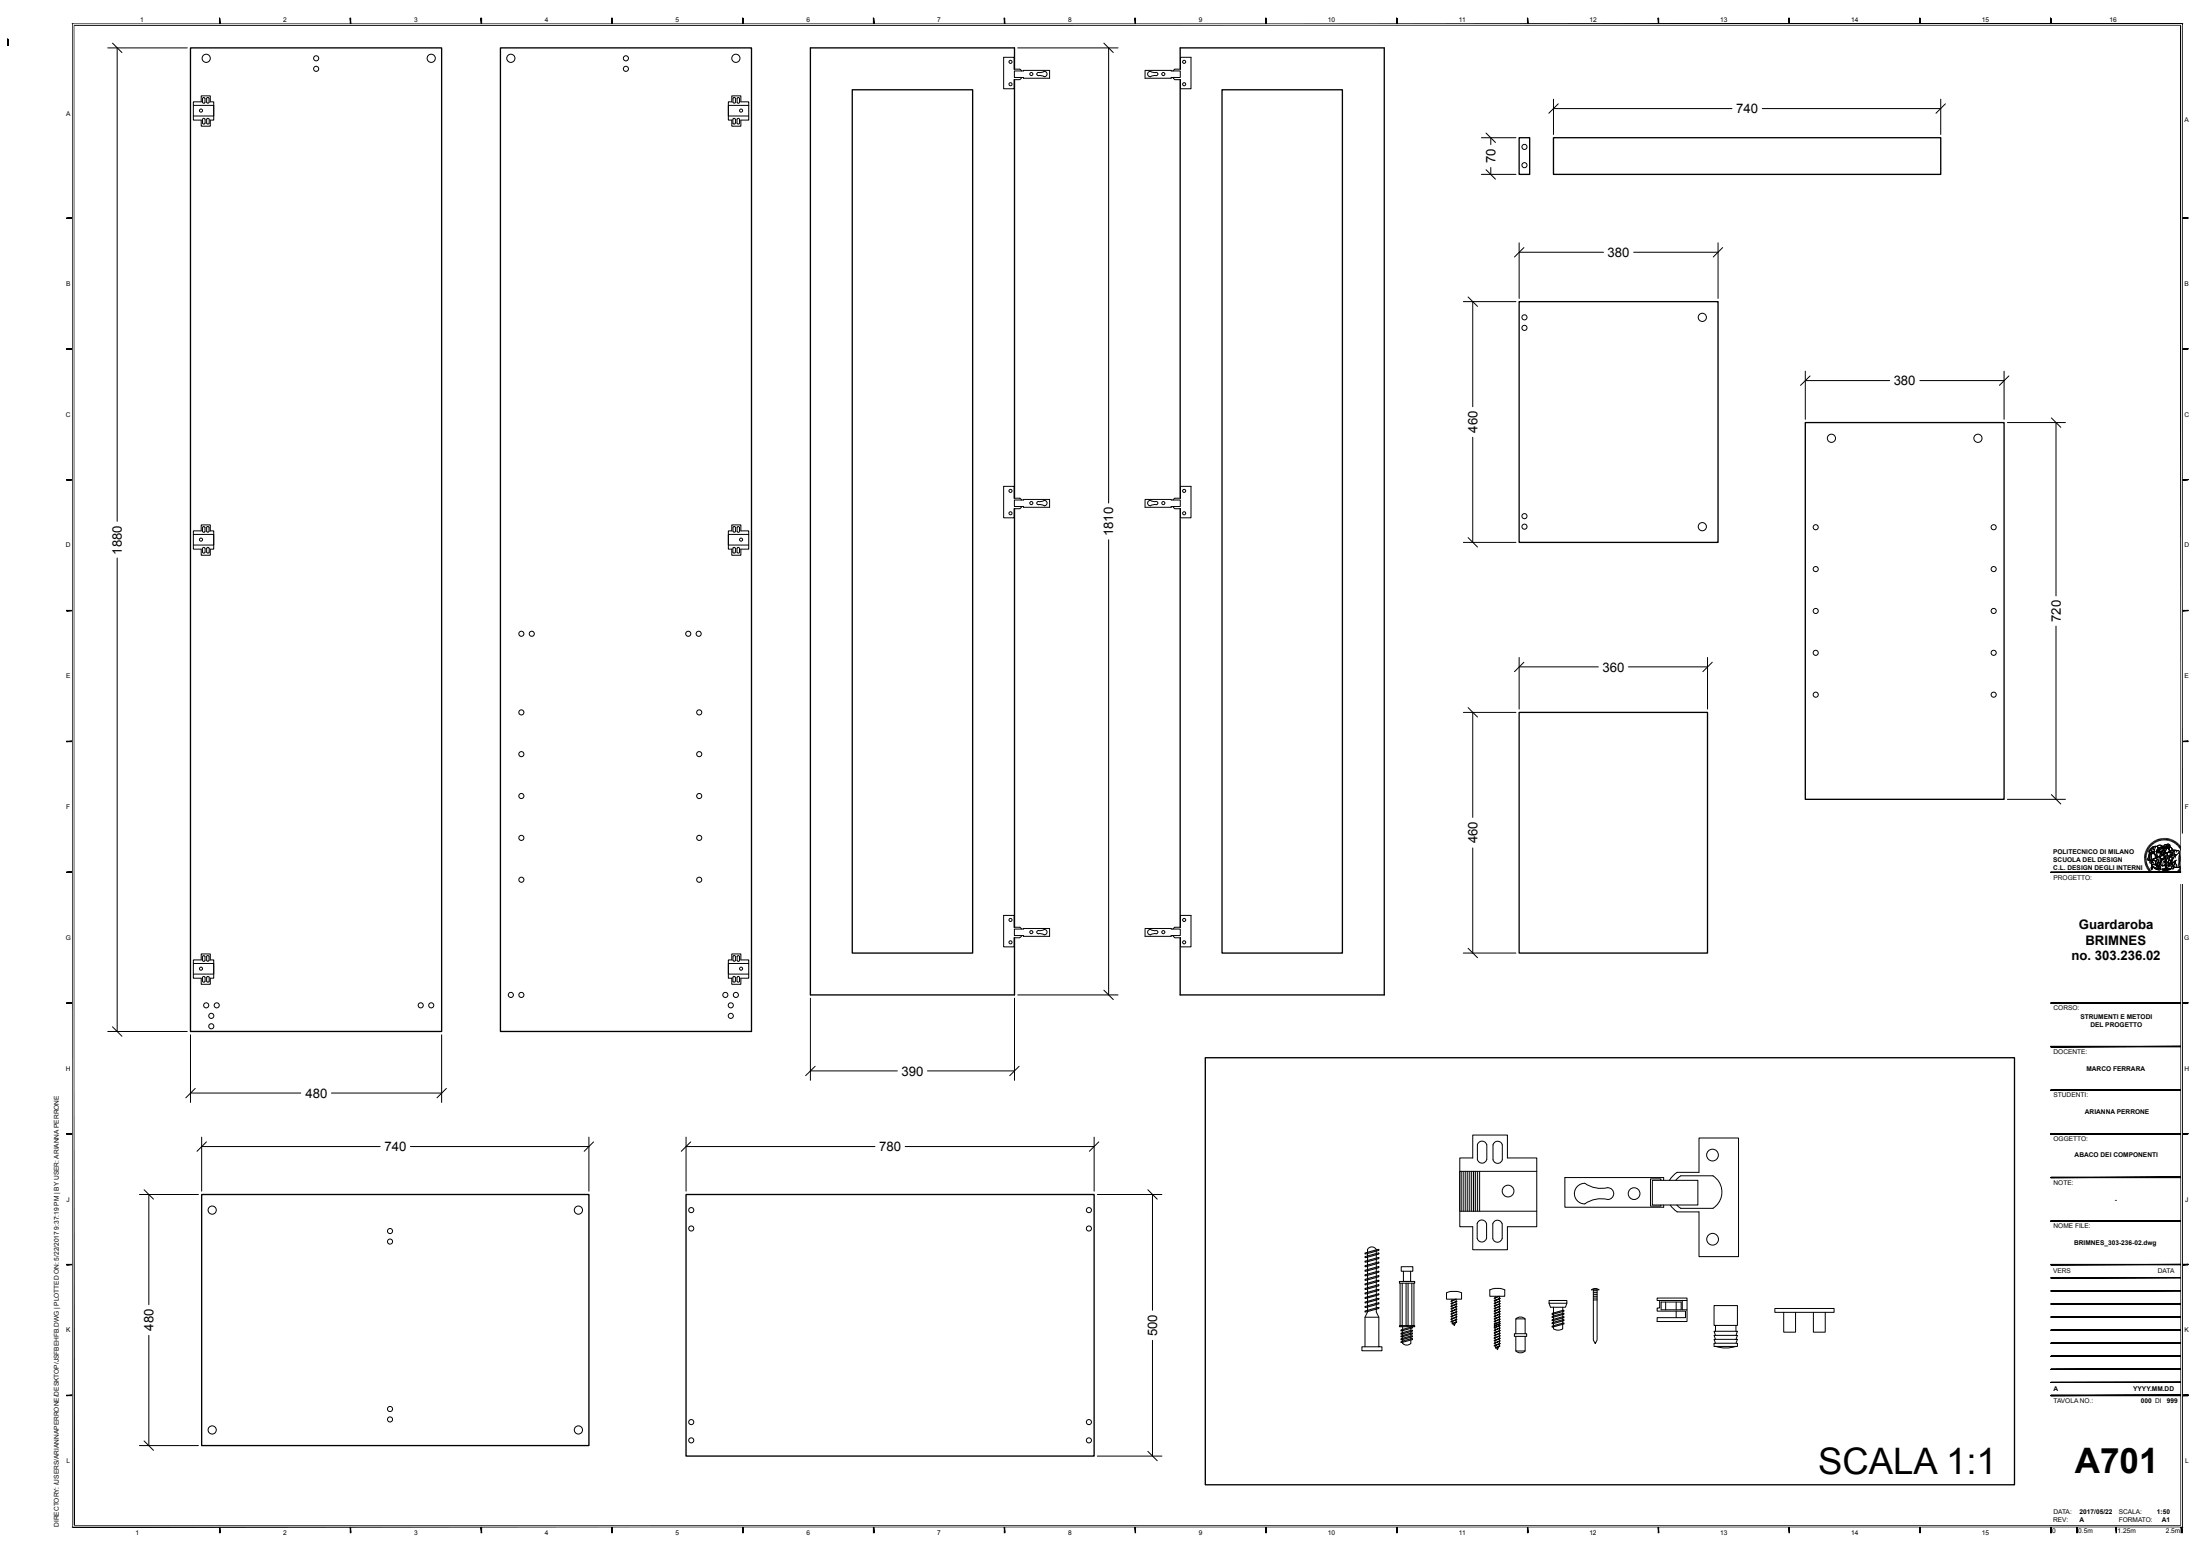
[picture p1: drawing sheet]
<svg xmlns="http://www.w3.org/2000/svg" width="841mm" height="594mm" viewBox="0 0 841 594" stroke-linecap="round" stroke-linejoin="round" font-family="sans-serif">
<!-- layer: Livello 1 -->
<g fill="none" stroke="#000" stroke-width=".51">
<path d="M72.8 18.3h96v376h-96zM191.3 18.3h96v376h-96zM325.8 34.3h46v330h-46zM387.8 26.4v-8.1h-78v362h78v-21.8M387.8 30.5v159.9M451.1 26.4v-8.1h78.1v362h-78.1v-21.8M451.1 30.5v159.9M467.1 34.3h46.1v330h-46.1zM580.7 52.6h4.1v14.1h-4.1zM593.9 52.6h148v14.1h-148zM580.7 115.3h76.1v92h-76.1zM690.1 161.5h76v144h-76z"/>
<path d="M387.8 194.5v159.9M451.1 194.5v159.9M580.7 272.3h72v92h-72zM77.1 456.6h148v96h-148zM262.3 456.6h156v100h-156z"/>
</g>
<g fill="none" stroke="#000" stroke-width=".38">
<path d="M2.9 14.9l.2 2.5zM27.8 9.2h806.4l-806 .4zM27.8 9.2l.4 .4v573.5zM27.8 9.2l.4 573.9-.4 .5zM28.2 9.6l806-.4-.5 .4zM41.2 18.3h30.4M43 16.5l3.6 3.6M44.8 18.3v181M83.9 6.9l.2 2.5zM133.9 6.9l.2 2.5zM183.9 6.9h.2v2.5zM183.9 6.9l.2 2.5h-.2z"/>
<path d="M233.9 6.9h.2v2.5zM233.9 6.9l.2 2.5h-.2zM283.9 6.9h.2v2.5zM283.9 6.9l.2 2.5h-.2zM333.9 6.9h.2v2.5zM333.9 6.9l.2 2.5h-.2zM383.9 6.9l.2 2.5zM389 18.3h38.4M422 16.5l3.6 3.6M423.8 18.3v174M433.9 6.9l.2 2.5zM483.9 6.9l.2 2.5z"/>
<path d="M533.9 6.9l.2 2.5zM583.9 6.9l.2 2.5zM633.9 6.9l.2 2.5zM683.9 6.9l.2 2.5zM733.9 6.9l.2 2.5zM783.9 6.9l.2 2.5zM833.7 9.6l.5 574-.5-.5zM833.7 9.6l.5-.4v574.4zM73.9 38.9h3v-2.3h3.5v2.3h1.3v7h-1.3v2.3h-3.5v-2.3h-3zM77.4 39.1v-1.5l.4-.3 .5 .3 .1 1.5M77.4 39.1l.6 .4 .3-.4M79 37.6l.3-.4 .6 .4"/>
<path d="M79.9 37.6v1.5l-.3 .3-.6-.3v-1.5M279.7 36.6h3.5v2.3h3v7h-3v2.3h-3.5v-2.3h-1.3v-7h1.3zM280.2 37.6v1.5l.6 .3 .3-.3v-1.5M280.2 37.6l.4-.4 .5 .4M281.8 37.6v1.5M281.8 39.1l.5 .4 .4-.4M281.8 37.6l.3-.3 .5 .1 .1 1.7M387.8 27.1l13.4-.2v3h-10v-.3h-3.4zM389.9 26.5l.7 .6M389.9 26.4h-2.2v-4.5h-4v12h4v-3.4h2.2M390.6 29.6l-.7 .8M396.9 28.9l1.5 .1 .8 .4"/>
<path d="M399.2 27.2l-.8 .4-1.5 .1a.59 .59 0 0 0-.6 .6 .59 .59 0 0 0 .6 .6M399.2 27.3a1.02 1.02 0 0 1 1.1 1 1.02 1.02 0 0 1-1.1 1M437.7 26.9l13.5 .2v2.5h-3.5v.3h-10zM442 28.9a.61 .61 0 0 0 .6-.6 .61 .61 0 0 0-.6-.6l-1.4-.1a1.06 1.06 0 0 0-1.6-.1 1.06 1.06 0 0 0 0 1.6 1.06 1.06 0 0 0 1.6-.1l1.4-.1M448.3 29.6l.8 .8M448.4 27.1l.7-.7h2.2v-4.5h4v12h-4v-3.4h-2.2M593.9 37.9v13.5M595.7 39.7l-3.6 3.6M741.9 37.9v13.5M743.7 39.7l-3.6 3.6M73.9 40.3h7.8v4h-7.8M77.5 45.4l.5-.1 .3 .3v1.5l-.3 .3-.6-.3z"/>
<path d="M79.1 45.4l.5-.1 .4 .3v1.5l-.4 .3-.6-.3zM281.1 45.6l-.3-.3-.6 .1v1.7l.5 .3 .4-.3M281.1 45.6v1.5M281.7 45.6v1.5M281.8 45.6l.3-.4 .5 .2 .1 1.7-.4 .3-.5-.3M286.2 40.3h-7.8v4h7.8M566.3 52.6h13.2M568.1 50.9l3.6 3.6M569.9 52.6v2.7M593.9 41.5h68.2M673.7 41.5h68.2M566.3 66.7h13.2"/>
<path d="M568.1 64.9l3.6 3.6M569.9 64v2.7M25.5 83.5l2.5-.2v.2zM25.5 83.3h2.5l-2.5 .2zM580.7 92.8v21.3M580.7 96.4h32.3M582.5 94.6l-3.5 3.6M624.5 96.4h32.3M656.8 92.8v21.3M658.5 94.6l-3.6 3.6M834 83.5l2.5-.2v.2zM834 83.3h2.5l-2.5 .2z"/>
<path d="M559.4 115.3h20.1M561.2 113.5l3.6 3.6M563 115.3v40.2M25.5 133.5l2.5-.2v.2zM25.5 133.3h2.5l-2.5 .2zM834 133.5l2.5-.2v.2zM834 133.3h2.5l-2.5 .2zM690.1 141.9v18.4M690.1 145.5h32.3M691.9 143.7l-3.6 3.6M733.9 145.5h32.2M766.1 141.9v18.4"/>
<path d="M767.9 143.7l-3.6 3.6M784.2 159.7l3.6 3.6M563 167.2v40.1M767.4 161.5h22.2M786 161.5v66.3M25.5 183.5l2.5-.2v.2zM25.5 183.3h2.5l-2.5 .2zM387.8 191.1l13.4-.2v3h-10v-.3h-3.4zM389.9 190.5l.7 .6M389.9 190.4h-2.2v-4.5h-4v12h4v-3.4h2.2M390.6 193.6l-.7 .8M396.9 192.9l1.5 .1 .8 .4"/>
<path d="M399.2 191.2l-.8 .4-1.5 .1a.59 .59 0 0 0-.6 .6 .59 .59 0 0 0 .6 .6M399.2 191.3a1.02 1.02 0 0 1 1.1 1 1.02 1.02 0 0 1-1.1 1M437.7 190.9l13.5 .2v2.5h-3.5v.3h-10zM439.7 191.3a1.05 1.05 0 0 0-.9 1.5 1.05 1.05 0 0 0 1.8 .2l1.4-.1M439.7 191.2l.9 .4 1.4 .1a.59 .59 0 0 1 .6 .6 .59 .59 0 0 1-.6 .6M448.3 193.6l.8 .8M448.4 191.1l.7-.7h2.2v-4.5h4v12h-4v-3.4h-2.2M834 183.5l2.5-.2v.2zM834 183.3h2.5l-2.5 .2zM44.8 213.3v181M73.9 202.9h3v-2.3h3.5v2.3h1.3v7h-1.3v2.3h-3.5v-2.3h-3zM73.9 204.3h7.8v4h-7.8"/>
<path d="M77.4 203.1l.6 .4 .3-.4M77.5 209.4l.5-.1 .3 .3v1.5l-.3 .3-.6-.3zM78.4 203.1l-.1-1.5-.5-.3-.4 .3v1.5M79 201.6l.3-.4 .6 .4M79.1 209.4l.5-.1 .4 .3v1.5l-.4 .3-.6-.3zM79.9 201.6v1.5l-.3 .3-.6-.3v-1.5M279.7 200.6h3.5v2.3h3v7h-3v2.3h-3.5v-2.3h-1.3v-7h1.3zM280.2 201.6v1.5l.6 .3 .3-.3v-1.5M280.2 201.6l.4-.4 .5 .4M281.1 209.6l-.3-.3-.6 .1v1.7l.5 .3 .4-.3M281.1 209.6v1.5M281.7 209.6v1.5"/>
<path d="M281.8 201.6v1.5M281.8 203.1l.5 .4 .4-.4M281.8 201.6l.3-.3 .5 .1 .1 1.7M281.8 209.6l.3-.4 .5 .2 .1 1.7-.4 .3-.5-.3M286.2 204.3h-7.8v4h7.8M423.8 206.3v174M559.4 207.3h20.1M561.2 205.5l3.6 3.6M25.5 233.5l2.5-.2zM25.5 233.3h2.5zM786 239.3v66.2M834 233.5l2.5-.2z"/>
<path d="M834 233.3h2.5zM580.7 251.3v19.7M580.7 254.9h30.3M582.5 253.1l-3.5 3.6M622.5 254.9h30.2M652.7 251.3v19.7M654.6 253.1l-3.6 3.6M559.4 272.3h20.1M561.2 270.5l3.6 3.6M563 272.3v40.1M25.5 283.5l2.5-.2zM25.5 283.3h2.5z"/>
<path d="M834 283.5l2.5-.2zM834 283.3h2.5zM767.4 305.5h22.2M784.2 303.7l3.6 3.6M25.5 333.5l2.5-.2zM25.5 333.3h2.5zM563 324.1v40.2M819.7 327.7h.7M819.7 328.1h.7M819.7 328.4h.7M819.8 327.3l.7 .1M819.8 327l.7 .1"/>
<path d="M819.9 326.6l.6 .1M820 326.3l.6 .2M820 325.9l.7 .3M820.2 325.6l.6 .2M820.3 325.3l.6 .2M820.4 324.9l.7 .3M820.5 328.7l-.7 .1M820.5 329l-.7 .1M820.5 329.4l-.6 .1M820.6 329.7l-.6 .1M820.6 324.6l.6 .3M820.7 330l-.7 .2"/>
<path d="M820.8 324.3l.6 .3M820.8 330.3l-.7 .2M820.9 330.6l-.6 .3M820.9 324l.6 .4M821 330.9l-.6 .3M821.1 331.2l-.6 .3M821.1 323.7l.6 .4M821.3 331.5l-.6 .3M821.4 323.4l.5 .4M821.5 331.8l-.6 .3M821.6 323.2l.5 .4M821.6 332l-.5 .4"/>
<path d="M821.6 325.7l1.4 .3 .6-.4v.6a1.28 1.28 0 0 1-2-.5zM821.6 325.7l.1 .5M821.8 322.9l.5 .4M821.8 326.2l-.7 2.5 .4 .2M821.9 332.3l-.6 .4M822 332.5l-.5 .5M822 322.6l.5 .5M822.1 324.5h.2a1 1 0 0 0 1.2 1.1l-.5 .4-.4-.2a.72 .72 0 0 1-1.1-.6zM822.1 326.2l-.3 .5-.3 2.2 .7 .2M822.1 326.2l.4 .1-.2 .6v2.1l-.3 .1-.5-.3zM822.3 332.8l-.5 .5M822.3 329.8l.1 .2a1.26 1.26 0 0 0 1.7 .3"/>
<path d="M822.3 322.4l.4 .5M822.4 324.2l.5-.5 1.4-.2a.84 .84 0 0 0-1 .3 .84 .84 0 0 0 0 1l.3 .1v.6a.98 .98 0 0 1-1-.3 .98 .98 0 0 1-.2-1zM822.5 330.2l.7 .3 .9-.2 .4 1.1 .2-.3 .2 .4-.1-.5 .4 .4-.2-.5 .4 .2-.8-.7 .3-.8 .6 .7a.99 .99 0 0 1 .1 1.4 .99 .99 0 0 1-1.4 .1 1.72 1.72 0 0 1-1.7-1.6zM822.5 330.2a3.3 3.3 0 0 0 2.5 2l.2 .1M822.5 333.1l-.5 .4M822.5 326.3h.8a1.35 1.35 0 0 1 .9 1.6l-.7 .2a.42 .42 0 0 0-.5 .2 .42 .42 0 0 0 .2 .6l-.4 .4-.4-.2-.2-.4zM822.5 326.3l-.2 .6 .1 2.2M822.6 322.1l.4 .6M822.6 330.9l1.9 1.1a.81 .81 0 0 0 1.3-.6 .65 .65 0 0 1 0 1 .65 .65 0 0 1-.9 0l-1-.3a.66 .66 0 0 0-.5-.6 .66 .66 0 0 0-.7 .4l.2 .1-.4 .3-.2-.6zM822.6 330.9l-.3 .8 .2 .6 .3-.2-.1-.2a.66 .66 0 0 1 .7-.4 .66 .66 0 0 1 .5 .6l.5 .2a1.03 1.03 0 0 0 1.6-.1l-.2-.8M822.7 333.3l-.4 .5M822.8 329.3l-.6-.2-.3 .2v.7a.86 .86 0 0 1 .9-.4 .86 .86 0 0 1 .7 .5"/>
<path d="M822.9 321.9l.4 .6M822.9 329.1a.56 .56 0 0 1 .6-.4 .56 .56 0 0 1 .5 .5l-.1 1.3a1.31 1.31 0 0 1-1.5-.5v-.3l.6-.1zM823 333.5l-.5 .5M823 328.3l1.2-.4 .3 .2 .3-.5 .4-.1a1.12 1.12 0 0 1 1.1 1.2 1.12 1.12 0 0 1-1.2 1.1l-.2-.2 .4-.4-.2-.5-.5-.1-.5 .7-.7-.6-.2 .2zM823.2 321.7l.4 .6M823.2 333.7l-.4 .5M823.3 323.8a.9 .9 0 0 1 1.1-.3 .9 .9 0 0 1 .5 1.1l-.1 .1a1.77 1.77 0 0 0 .3 2.7l-.6 .7-.3-.2-.6-2.3a.91 .91 0 0 0-.6-1.2zM823.3 328.6l.8 .7M823.4 328.7a.57 .57 0 0 0-.4 .9M823.5 321.5l.3 .6M823.5 333.9l-.4 .5M823.6 326.2h-1.9l-.4 1.5-.5 .7 .3 .3"/>
<path d="M823.8 326.6l.2 1.4M823.8 321.3l.3 .7M823.8 334l-.4 .6M824 323.8l-.4 1.8 .6 1.8a.34 .34 0 0 0 0 .5 .34 .34 0 0 0 .4 .1l.1-.4 .5-.1a1.24 1.24 0 0 1-.8-1.6 .7 .7 0 0 1 .4-1.2 .86 .86 0 0 0-.1-1.1 .86 .86 0 0 0-1.1-.1 1.3 1.3 0 0 0-1.4 1.5l1.3 .6-.5 .4-.4-.2a.72 .72 0 0 1-1.1-.6l.7-.7M824.1 334.2l-.4 .6M824.1 321.2l.3 .6M824.2 327.9l-.7 .2a.4 .4 0 0 0-.5 .2 .4 .4 0 0 0 .2 .5M824.3 323.5a.82 .82 0 0 0-1 .3 .82 .82 0 0 0 0 1l.3 .1M824.3 334.4l-.3 .6M824.4 321l.3 .7M824.5 328.7l.7 .2-.2 .6a.86 .86 0 0 0-.4 .9 .86 .86 0 0 0 .8 .6l-.4-.1 .2 .5-.4-.4 .1 .5-.2-.4-.2 .3v-.3a1.72 1.72 0 0 1 0-2.4zM824.5 328.7l.2-.1a.46 .46 0 0 1 .5 .1 .46 .46 0 0 1 0 .6 .91 .91 0 0 0-.6 .9 .91 .91 0 0 0 .8 .8l-.4-.1 .2 .5-.4-.4 .1 .5-.2-.4-.2 .3v-.3a1.72 1.72 0 0 1 0-2.4z"/>
<path d="M824.5 325.4l.8-.3 .3 .2-.4 .2 .2 .4-.7-.1zM824.6 325.4l.1 .4 .7 .1M824.6 324.8l.9-.3-.1 .6-1.2 .4zM824.6 334.5l-.2 .6M824.7 323.6v-.1a1.03 1.03 0 0 1 1.1-.5 1.03 1.03 0 0 1 .8 .9l-.5-.2-.3 .3h-.8M824.7 320.9l.3 .6M824.8 323.3l1.3-.1a.42 .42 0 0 1 .5 .1 .42 .42 0 0 1-.1 .6l-.4-.2a.68 .68 0 0 1-.8 .4 .68 .68 0 0 1-.5-.7zM824.9 323.9l.5 .2 .7-.4 .4 .2-.6 .8-1-.1zM824.9 334.6l-.2 .7M825.1 320.8l.2 .6M825.2 327.5a1.15 1.15 0 0 1 1 .8 1.15 1.15 0 0 1-.3 1.2M825.2 334.7l-.2 .7"/>
<path d="M825.3 329.8l.3 1a.79 .79 0 0 1 0 .9 .79 .79 0 0 1-.8 .3M825.3 325.4h.8l-.5 .6-.4-.2zM825.3 325.1l.3 .2M825.4 320.7l.2 .6M825.4 324.8l-1.1 .7M825.4 328.4l-.7 .2M825.5 324.5l-.4 .5M825.5 334.8l-.1 .7M825.6 328.1l.7 .4M825.7 325.4h.4l-.3 .6-.4-.1a.31 .31 0 0 1-.2-.4 .31 .31 0 0 1 .5 0h-.2M825.7 328.5a.72 .72 0 0 1 .2 1 .72 .72 0 0 1-1 .2M825.8 327.7v-.1a1.09 1.09 0 0 1 1.7-.2l.1 .6-1.4 .4 .6 .3 .9-.8-.3-.6-1.1-.3-.7 .6 .5-1.3 1.3 .2 .5-.3v-.4l.6 .2 .1 1-.3 .6 .2 .4-.9 1.3h-.4l.5 .2v.4l.2-.2a1.09 1.09 0 0 1-.5 1.1 1.09 1.09 0 0 1-1.3-.1l-.3-.4 .5-1.6"/>
<path d="M825.8 320.6l.1 .7M825.8 327.4l.6-.4 .6 .1 .7 .8-1.6 .6zM825.8 330.3l.8 .7M825.9 334.9l-.2 .7M826 324.4l.1 .1M826.1 324l.2 .1M826.1 329.7v.9M826.1 326.3l-.5 .7v.6M826.1 320.5l.1 .7M826.1 324.1h.1M826.2 328.4l1-.5a.55 .55 0 0 1-.3 .7 .55 .55 0 0 1-.7-.2zM826.2 335l-.1 .6"/>
<path d="M826.2 329.2l-.7 1.3M826.4 324.3l.9-.3a.38 .38 0 0 1-.2 .5 .38 .38 0 0 1-.5-.2zM826.5 320.5l.1 .7M826.5 323.9l-.6 .8-1-.1M826.5 335l-.1 .7M826.6 332.3l1.9-.5 1.2 .2-2 .6zM826.6 332.3l1.1 .3v.3l-1.1-.4zM826.6 324.9a.86 .86 0 0 1 1.1 .3 .86 .86 0 0 1 0 1l-.2-.3a.5 .5 0 0 0 0-.8 .5 .5 0 0 0-.7 .3l.1 .2a.47 .47 0 0 1 .2 .6 .47 .47 0 0 1-.6 .3 .47 .47 0 0 1-.3-.5zM826.8 320.4l.1 .7M826.8 335v.7M826.9 325a.76 .76 0 0 1 .8 .7 .76 .76 0 0 1-.8 .8zM826.9 329.4l-.3 1.6 1-.2"/>
<path d="M826.9 324a.37 .37 0 0 1 .5-.2 .37 .37 0 0 1 .1 .6M826.9 328.5v.1M826.9 323.8l.3-.1a.4 .4 0 0 1 .5 .2 .4 .4 0 0 1-.1 .5l-.3-.4-.4 .1zM827 328.1l.2 .1M827 328.4l.1 .1M827.1 328.2l-.1 .1M827.2 325.2l-.2 .1M827.2 335v.7M827.2 320.4v.7M827.3 326.5v.7M827.3 324.2l-.7 .1a.38 .38 0 0 0 .5 .2 .38 .38 0 0 0 .2-.5v.3M827.4 325.1l.1 .3"/>
<path d="M827.4 328l-.6 .7-.5-.3M827.5 325.2a.41 .41 0 0 0-.6-.2 .41 .41 0 0 0 0 .6 .52 .52 0 0 1 0 1 .52 .52 0 0 1-.8-.5l.7-1.2a.86 .86 0 0 1 .9 .4 .86 .86 0 0 1 0 1l-.2-.4M827.5 335v.8M827.5 320.4v.7M827.6 326.2l-.7 .3M827.6 325.4l.1 .5h-.8M827.6 325.6h-.2M827.7 332.6l2-.6v.3l-2 .6zM827.7 332.6v.3M827.7 324.3l.3 .2-.2 .9M827.8 329.4l-.1 .5 .2-.2M827.8 335v.7"/>
<path d="M827.8 323.8l.2 .5M827.9 325.8l.1-1.3-.3-.5a.61 .61 0 0 1-.5-.8 .61 .61 0 0 1 1-.2l-.1 1.5 .2-.6 .3 .4 .5-.2v.6a.68 .68 0 0 1 .3 .8 .68 .68 0 0 1-.7 .4l-.2 .1M827.9 328.7l.3-.1-.5 1.3v-.4l-.5-.2h.4zM827.9 320.4v.7M828 326.8l-.2 1.4M828 326l.4 .3M828 329.1l-.2 .3-.1-.2M828 330.9l.2-.1 .1 1.1-.2-.6-.4 .7zM828.1 328l-.4 .8M828.1 335l.1 .7M828.2 328.6l-.6 .7h-.4l.5 .2M828.2 326.9l-.4 .9"/>
<path d="M828.3 320.5l-.1 .7M828.3 322.9a.86 .86 0 0 1 1.2 .1 .86 .86 0 0 1-.1 1.2l-.3 .6 .2-1.4a.49 .49 0 0 0-.6-.2 .49 .49 0 0 0-.3 .6l-.3 .7-.1-.9zM828.3 322.9a.81 .81 0 0 1 1.1 0 .81 .81 0 0 1 0 1.1l-.3 .8 .2-1.4a.49 .49 0 0 0-.6-.2 .49 .49 0 0 0-.3 .6l-.3 .7-.1-.9zM828.3 322.9l-.9 .1-.2 .6M828.3 323.9l.3 .4 .5-.2M828.5 335v.7M828.5 323.6l.3 .1M828.5 326a1.35 1.35 0 0 1 2 .2l-.4 .8a.92 .92 0 0 1-1.3 .3 .92 .92 0 0 1-.3-1.3zM828.5 328l.9-.1-1.1 2.2v.8h-.3l-.2 .5-.2-.9zM828.5 328l-.9 2.5 .2 .9 .4-.6 .2 1.4-.3-.9-.4 1 .1-.9M828.5 323.4l.6-.2 .3 .5-.3 .4h-.7zM828.6 327l-.1 1 .9-.1 .5-.6"/>
<path d="M828.6 320.5l-.1 .7M828.6 324.1h.1M828.6 323.7h.1M828.7 324h.1M828.8 334.9l.1 .7M829 323.8l.2 .1M829 320.6l-.2 .6M829.1 323.9h-.1M829.1 329l.7-.2-.5 1.3 .2 .8-.4 .2-.4-.2zM829.1 334.9l.2 .6M829.2 324.6l.4 .7M829.3 327.1h.1"/>
<path d="M829.3 325.5l.9-.4 1-.1-.7 .9zM829.3 320.7l-.2 .6M829.4 327.9l-1.1 2.2v.8M829.4 334.8l.2 .6M829.4 327l-.3 .1M829.5 323.7l.9 1M829.5 323.7l1.2 1.3-1.1 .3-.2-.2zM829.5 327.4h-.1M829.6 320.8l-.2 .6M829.7 332v.3l-2 .6-1.1-.4v-.2M829.7 334.7l.2 .6M829.8 328.9l-.5 1.2 .2 .8-.4 .2-.4-.2 .3-1.9"/>
<path d="M830 320.9l-.2 .6M830 327h.3l-.1 1.8-1.2 .2 .4-1.1zM830 334.6l.3 .6M830.1 326.7l-.2 .4M830.1 325.8l.4 .4M830.1 324.5l.5 .5M830.2 328.8l-1.2 .2M830.2 330.2l.2 .4M830.3 334.5l.3 .5M830.3 327v1.2a4.2 4.2 0 0 0-.3 3.2h.2M830.3 321l-.2 .6M830.5 329.9l1.1-.9-.8 2.1 .2 .7-.7 .3a.77 .77 0 0 1 .1-1.2z"/>
<path d="M830.5 325.9a1.32 1.32 0 0 1 2-.8 .53 .53 0 0 1 .6 .4 .53 .53 0 0 1-.3 .6 1.19 1.19 0 0 1-1.1 .8 1.19 1.19 0 0 1-1.1-.7M830.5 326.2l-.5 .8a.74 .74 0 0 1-1 .3 .74 .74 0 0 1-.3-1.1 .74 .74 0 0 1 1-.2l-.2 .6a.49 .49 0 0 0 .7-.2 .49 .49 0 0 0-.3-.7 .91 .91 0 0 0-.9-.1 .91 .91 0 0 0-.5 .9M830.6 327.7v.6M830.6 334.3l.3 .6M830.7 321.2l-.3 .6M830.9 334.1l.4 .6M831 321.3l-.3 .6M831 326.9l-.8 .1M831.1 331.1l.5 .4M831.2 333.9l.4 .6M831.3 325l-2 .5M831.3 321.5l-.4 .6"/>
<path d="M831.4 333.8l.4 .5M831.4 325.1l.9 .1a.52 .52 0 0 1 .7 .1 .52 .52 0 0 1 0 .7l.3 2.9a2.62 2.62 0 0 0-.1 2.6h-2.4l.8-2.5-1.5 1.3a5.2 5.2 0 0 1 1.6-3.4l.3-.1a.91 .91 0 0 1-.9-.6 .91 .91 0 0 1 .3-1.1zM831.5 329.9l.8 .9M831.5 326.9l-1 1.8-.4 1.6 1.4-1.3 .6-.2M831.6 325a.93 .93 0 0 0-.6 1.1 .93 .93 0 0 0 1 .7M831.6 321.7l-.4 .5M831.6 329l-.8 2.6a.36 .36 0 0 1-.3 .5 .36 .36 0 0 1-.3-.5l.3-1.6M831.7 333.6l.4 .5M831.7 326.9l-.2 1.1M831.8 330.4l.3 .8 .4 .3M831.9 321.9l-.4 .5M832 333.4l.4 .5"/>
<path d="M832.1 325.4l-.3 .3M832.1 322.1l-.4 .5M832.2 333.2l.5 .5M832.4 332.9l.5 .5M832.4 322.3l-.4 .5M832.7 332.7l.5 .4M832.7 322.6l-.5 .4M832.9 332.5l.5 .4M832.9 327.1l.1 3.3M833 326l.3 2-.3 2.7 .2 .8h-2.4M833 322.8l-.5 .5M833.1 332.2l.5 .4"/>
<path d="M833.2 323.1l-.5 .4M833.2 331.9l.6 .4M833.4 331.7l.6 .3M833.4 323.4l-.5 .4M833.6 331.4l.6 .3M833.6 323.6l-.5 .4M833.7 331.1l.6 .3M833.8 323.9l-.5 .4M833.8 330.8l.7 .2M834 330.5l.6 .2M834 333.5l2.5-.2zM834 333.3h2.5z"/>
<path d="M834 324.2l-.5 .4M834.1 330.2l.6 .1M834.2 324.5l-.6 .3M834.2 329.8l.6 .2M834.2 329.5l.7 .2M834.3 329.2l.7 .1M834.3 328.9l.7 .1M834.3 324.8l-.5 .3M834.4 328.3h.7M834.4 328h.7M834.4 328.6h.7M834.5 325.2l-.6 .2"/>
<path d="M834.6 325.5l-.6 .2M834.7 325.9l-.6 .2M834.8 326.2l-.6 .2M834.9 326.5l-.6 .2M835 326.9l-.7 .1M835 327.3h-.7M835.1 327.6h-.7M387.8 355.1l13.4-.2v3h-10v-.3h-3.4zM389.9 354.5l.7 .6M389.9 354.4h-2.2v-4.5h-4v12h4v-3.4h2.2M390.6 357.6l-.7 .8M396.9 356.9h1l1.3 .5"/>
<path d="M399.2 355.2l-.8 .4-1.5 .1a.59 .59 0 0 0-.6 .6 .59 .59 0 0 0 .6 .6M399.2 355.3a1.02 1.02 0 0 1 1.1 1 1.02 1.02 0 0 1-1.1 1M437.7 354.9l13.5 .2v2.5h-3.5v.3h-10zM439.7 355.3a1.05 1.05 0 0 0-.9 1.5 1.05 1.05 0 0 0 1.8 .2l1.4-.1M439.7 355.2l.9 .4 1.4 .1a.59 .59 0 0 1 .6 .6 .59 .59 0 0 1-.6 .6M448.3 357.6l.8 .8M448.4 355.1l.7-.7h2.2v-4.5h4v12h-4v-3.4h-2.2M73.9 366.9h3v-2.3h3.5v2.3h1.3v7h-1.3v2.3h-3.5v-2.3h-3zM73.9 368.3h7.8v4h-7.8M77.4 367.1v-1.5l.4-.3 .5 .3 .1 1.5M77.4 367.1l.6 .4 .3-.4M77.5 373.4l.5-.1 .3 .3v1.5l-.3 .3-.6-.3z"/>
<path d="M79 365.6v1.5l.6 .3 .3-.3v-1.5M79 365.6l.3-.4 .6 .4M79.1 373.4l.5-.1 .4 .3v1.5l-.4 .3-.6-.3zM279.7 364.6h3.5v2.3h3v7h-3v2.3h-3.5v-2.3h-1.3v-7h1.3zM280.2 365.6l.4-.4 .5 .4M281.1 373.6l-.3-.3-.6 .1v1.7l.5 .3 .4-.3M281.1 365.6v1.5l-.3 .3-.6-.3v-1.5M281.1 373.6v1.5M281.7 373.6v1.5M281.8 365.6v1.5M281.8 367.1l.5 .4 .4-.4M281.8 365.6l.3-.3 .5 .1 .1 1.7"/>
<path d="M281.8 373.6l.3-.4 .5 .2 .1 1.7-.4 .3-.5-.3M286.2 368.3h-7.8v4h7.8M422 378.5l3.6 3.6M559.4 364.3h20.1M561.2 362.5l3.6 3.6M25.5 383.5l2.5-.2zM25.5 383.3h2.5zM41.2 394.3h30.4M43 392.5l3.6 3.6M72.8 395.5v25.9M168.8 395.5v25.9M309.8 381.5v31.4"/>
<path d="M387.8 381.5v31.4M389 380.3h38.4M834 383.5l2.5-.2zM834 383.3h2.5zM72.8 417.8h42.2M74.6 416l-3.6 3.6M126.7 417.8h42.1M170.6 416l-3.6 3.6M309.8 409.3h33.2M311.6 407.6l-3.6 3.6M354.5 409.3h33.3M389.6 407.6l-3.6 3.6"/>
<path d="M25.5 433.5l2.5-.2zM25.5 433.3h2.5zM77.1 434.7v20.6M77.1 438.3h68.2M78.9 436.5l-3.6 3.6M156.9 438.3h68.2M225.1 434.7v20.6M226.9 436.5l-3.6 3.6M262.3 438.3h72.2M262.3 434.7v20.6M264 436.5l-3.6 3.6M346 438.3h72.3"/>
<path d="M418.3 434.7v20.6M420 436.5l-3.6 3.6M563 433.9h13.2v8.7h11.3v26.3h-11.3v8.8h-13.2v-8.8h-5v-26.3h5zM564.8 437.5v5.7a1.82 1.82 0 0 0 1.7 1.4 1.82 1.82 0 0 0 1.8-1.4l.1-5.7M564.8 437.6a1.82 1.82 0 0 1 1.7-1.4 1.82 1.82 0 0 1 1.8 1.4M834 433.5l2.5-.2zM834 433.3h2.5zM53.3 456.6h22.6M55.1 454.8l3.6 3.6M56.9 456.6v42.1M419.5 456.6h24.7M438.8 454.8l3.6 3.6"/>
<path d="M440.6 456.6v44.2M558.8 447.7v15.3M559.6 447.7v15.3M560.3 447.7v15.3M561.1 447.7v15.3M561.8 447.7v15.3M562.6 447.7v15.3M564.1 447.7v15.3M564.9 447.7v15.3M565.6 447.7v15.3M570.7 443.3v-5.7a1.82 1.82 0 0 1 1.8-1.4 1.82 1.82 0 0 1 1.8 1.4v5.7M570.7 443.3a1.82 1.82 0 0 0 1.8 1.4 1.82 1.82 0 0 0 1.8-1.4"/>
<path d="M587.5 447.7h-29.5v15.3h29.5M605.8 452.3a3.9 3.9 0 0 0-3.9 3.9 3.9 3.9 0 0 0 3.9 4 10.9 10.9 0 0 1 8.8-1.7 2.25 2.25 0 0 0 2.3-2.2 2.25 2.25 0 0 0-2.3-2.3M605.8 452.3a10.8 10.8 0 0 0 8.8 1.7M631.7 451.2h17.4v9.4h-17.4zM634.9 451.2v-.6h-4v10.4h4v-.4M636 451.2v-1.1h-37.8v11.4h37.8v-.9M641.1 448.1h8.4v-13.1h15.1v45.3h-15.1v-17.1h-8.4M641.1 448.1l-1.4 1.1-1.5 2M642.5 449.4l12.3 .1a7.3 7.3 0 0 1 0 12.3l-12.3 .1M642.5 449.5l-1.9 1.7M521.8 478.9l5.3-1.3v.4l-4.9 1.3h-.4zM563.3 463v-15.3v15.3"/>
<path d="M565 467a1.82 1.82 0 0 1 1.9-.6 1.82 1.82 0 0 1 1.3 1.3v5.7a1.83 1.83 0 0 1-1.7 1.3 1.83 1.83 0 0 1-1.8-1.3v-5.7zM574.2 467.8a1.82 1.82 0 0 0-1.8-1.4 1.82 1.82 0 0 0-1.7 1.4v5.6a1.83 1.83 0 0 0 1.7 1.4 1.83 1.83 0 0 0 1.8-1.4M574.3 467.8v5.6M638.5 460.6l1.2 1.4 1.4 1.2M641 460.6l1.5 1.3M25.5 483.5l2.5-.2zM25.5 483.3h2.5zM521.8 499.4l5.3-1.4v.4l-4.9 1.4h-.4zM521.8 497.7l5.3-1.4v.4l-4.9 1.3h-.4zM521.8 496l5.3-1.4v.3l-4.9 1.4h-.4zM521.8 494.2l5.3-1.3v.3l-4.9 1.4h-.4zM521.8 492.5l5.3-1.4v.4l-4.9 1.4h-.4z"/>
<path d="M521.8 490.7l5.3-1.3v.4l-4.9 1.3h-.4zM521.8 489l5.3-1.3v.3l-4.9 1.4h-.4zM521.8 487.3l5.3-1.4v.4l-4.9 1.4h-.4zM521.8 485.5l5.3-1.3v.4l-4.9 1.3h-.4zM521.8 483.8l5.3-1.3v.3l-4.9 1.4h-.4zM521.8 482.1l5.3-1.4v.4l-4.9 1.4h-.4zM521.8 480.3l5.3-1.3v.4l-4.9 1.3h-.4zM535 489.8h5.8v.7h-5.8zM535.2 490.5v16.2h.8v-16.2M535.6 484.2h4.5v1.7h-4.5zM536.5 485.9v3.9h2.7v-3.9M537.5 490.5v16.2h.8v-16.2"/>
<path d="M539.7 490.5v16.2h.8v-16.2M553 494.1v2.5h5.7v-2.5M554.7 498.3l2.3-.9zM554.7 499.3l2.3-.9zM556.3 496.6l-1.6 .7 1.9-.7 .1 8.5-.8 1.6-.9-1.6v-8.5M558.7 494.2l-1.7-.6-2.7 .1-1.3 .5M571.2 497.2l2.3-.9zM571.2 498.2l2.3-.9zM571.2 499.2l2.3-1zM571.2 492.5h2.3M571.5 495.5v18.8l.9 1.6 .8-1.6v-18.8l-2 .7 1.7-.7M573.5 492.5l1.7 .5v2.5h-5.7v-2.4l1.7-.6"/>
<path d="M592.2 497.1h6.8v1.1h-6.8zM593.9 499.7v8.2l1.7 .5 1.8-.5v-8.2M599 498.2l-.6 1.5h-5.7l-.5-1.5M608.4 493l1.4-.5 1.4 .5zM609.1 493v19.2l.7 1.4 .7-1.4v-19.2M609.1 494.1h1.4M609.1 493.4h1.4M609.1 495.5h1.4M609.1 494.8h1.4M609.1 496.9h1.4M609.1 496.2h1.4M633.5 496.2h11.4v.9h-11.4z"/>
<path d="M635 497.7h7.7v3h-7.7zM636.7 497.7v3M640.8 497.7v3M643.1 497.1v3.6h1.8v4.4h-11.4v-1.4h10.8v-2.5h-10.8v-1.2h.9v-2.9M644.9 497.1v3.6M655.2 499h9v7.6h-9zM834 483.5l2.5-.2zM834 483.3h2.5zM56.9 510.4v42.2M440.6 512.3v44.3M521.8 501.1l5.3-1.3v.3l-4.9 1.4h-.4zM521.8 503.5h5.3"/>
<path d="M527.1 514.8h-6.5v1.5h7.7v-1.5h-1.2v-11.3l-1-2v-23.9a1.93 1.93 0 0 0-3.3 0v23.9l-1 2v11.3M535 506.7h5.8v.4h-5.8zM535.6 508.3l4.4-1.1v.4l-4.1 1.1h-.3zM535.6 509.5l4.4-1.1v.4l-4.1 1.1h-.3zM535.6 510.6l4.4-1.1v.4l-4.1 1.1h-.3zM535.6 511.7l4.4-1.1v.4l-4.1 1.1h-.3zM535.6 512.8l4.4-1.1v.3l-4.1 1.1h-.3zM536.2 507.1v6.4a2.12 2.12 0 0 0 3.1 0v-6.4M554.7 500.3l2.3-1zM554.7 501.2l2.3-.9zM554.7 502.2l2.3-.9zM554.7 503.2l2.3-.9z"/>
<path d="M554.7 504.2l2.3-.9zM554.7 505.2l2.3-.9zM555.1 505.9l1.8-.6zM571.2 500.1l2.3-.9zM571.2 501.1l2.3-.9zM571.2 502.1l2.3-.9zM571.2 503.1l2.3-.9zM571.2 504.1l2.3-.9zM571.2 511.5h.2M571.2 512.4l2.3-.9zM571.2 513.4l2.3-.9zM571.2 514.4l2.3-.9z"/>
<path d="M571.2 505.1l2.3-.9zM571.2 506.1l2.3-1zM571.2 506.8l2.3-.9zM571.2 507.5l2.3-.9zM571.2 508.5l2.3-.9zM571.2 509.5l2.3-1zM571.2 510.4l2.3-.9zM571.2 511.5l2.3-1zM571.6 515.2l1.8-.7zM578.9 509.8h4.7v1h-4.7zM579.5 510.8v5.6h3.5v-5.6M579.5 509.8v-5.7h3.5v5.7"/>
<path d="M579.5 504.1l.9-.6 1.1-.1 1.5 .7M579.5 516.4l.9 .6 1.1 .1 1.5-.7M593.3 506.9l4.6-1.2v.4l-4.2 1.1h-.4zM593.3 505.6l4.6-1.2v.4l-4.2 1.1h-.4zM593.3 504.4l4.6-1.1v.4l-4.2 1.1h-.4zM593.3 503.2l4.6-1.2v.3l-4.2 1.2h-.4zM593.3 502l4.6-1.2v.4l-4.2 1.1h-.4zM640.8 501.2v2.5M655.2 513.4h9v1.3h-9zM655.8 513.4l-.6-1.4h9l-.6 1.4M655.8 512l-.6-1.6h9l-.6 1.6M655.8 510.4l-.6-1.5h9l-.6 1.5"/>
<path d="M655.8 506.6v2.3M655.8 514.6a12.4 12.4 0 0 0 7.8 0M663.6 506.6v2.3M678.5 500.1h22.6v1.5h-22.6zM681.9 501.6v7.6h4.5v-7.6M693.2 501.6v7.6h4.5v-7.6M25.5 533.5l2.5-.2zM25.5 533.3h2.5zM834 533.5l2.5-.2zM834 533.3h2.5zM53.3 552.6h22.6M55.1 550.8l3.6 3.6"/>
<path d="M419.5 556.6h24.7M438.8 554.8l3.6 3.6M27.8 583.6l805.9-.5 .5 .5zM28.2 583.1h805.5l-805.9 .5zM83.9 583.4l.2 2.5zM133.9 583.4l.2 2.5zM183.9 583.4h.2v2.5zM183.9 583.4l.2 2.5h-.2zM233.9 583.4h.2v2.5zM233.9 583.4l.2 2.5h-.2zM283.9 583.4h.2v2.5zM283.9 583.4l.2 2.5h-.2z"/>
<path d="M333.9 583.4h.2v2.5zM333.9 583.4l.2 2.5h-.2zM383.9 583.4l.2 2.5zM433.9 583.4l.2 2.5zM483.9 583.4l.2 2.5zM533.9 583.4l.2 2.5zM583.9 583.4l.2 2.5zM633.9 583.4l.2 2.5zM683.9 583.4l.2 2.5zM719.5 583.3h60zM719.5 583.5l60-.2zM733.9 583.4l.2 2.5z"/>
<path d="M783.9 583.4l.2 2.5z"/>
<circle cx="78.8" cy="22.3" r="1.57"/>
<circle cx="120.9" cy="22.3" r=".97"/>
<circle cx="120.9" cy="26.3" r=".97"/>
<circle cx="164.8" cy="22.3" r="1.57"/>
<circle cx="195.3" cy="22.3" r="1.57"/>
<circle cx="239.3" cy="26.3" r=".97"/>
<circle cx="239.3" cy="22.3" r=".97"/>
<circle cx="281.3" cy="22.3" r="1.57"/>
<circle cx="386.3" cy="32.2" r=".59"/>
<circle cx="386.3" cy="23.6" r=".59"/>
<circle cx="394.3" cy="28.3" r=".59"/>
<circle cx="444.7" cy="28.3" r=".59"/>
<circle cx="452.7" cy="32.2" r=".59"/>
<circle cx="452.7" cy="23.6" r=".59"/>
<circle cx="76.8" cy="42.3" r=".59"/>
<circle cx="283.3" cy="42.3" r=".59"/>
<circle cx="582.8" cy="56.2" r=".97"/>
<circle cx="582.8" cy="63.1" r=".97"/>
<circle cx="582.8" cy="121.3" r=".97"/>
<circle cx="582.8" cy="125.3" r=".97"/>
<circle cx="650.7" cy="121.3" r="1.57"/>
<circle cx="700.1" cy="167.5" r="1.57"/>
<circle cx="756.1" cy="167.5" r="1.57"/>
<circle cx="386.3" cy="196.2" r=".59"/>
<circle cx="386.3" cy="187.6" r=".59"/>
<circle cx="394.3" cy="192.3" r=".59"/>
<circle cx="444.7" cy="192.3" r=".59"/>
<circle cx="452.7" cy="196.2" r=".59"/>
<circle cx="452.7" cy="187.6" r=".59"/>
<circle cx="582.8" cy="197.3" r=".97"/>
<circle cx="76.8" cy="206.3" r=".59"/>
<circle cx="283.3" cy="206.3" r=".59"/>
<circle cx="582.8" cy="201.3" r=".97"/>
<circle cx="650.7" cy="201.3" r="1.57"/>
<circle cx="694.1" cy="217.5" r=".97"/>
<circle cx="694.1" cy="201.5" r=".97"/>
<circle cx="762.1" cy="217.5" r=".97"/>
<circle cx="762.1" cy="201.5" r=".97"/>
<circle cx="694.1" cy="233.5" r=".97"/>
<circle cx="762.1" cy="233.5" r=".97"/>
<circle cx="199.3" cy="242.3" r=".97"/>
<circle cx="203.3" cy="242.3" r=".97"/>
<circle cx="263.1" cy="242.3" r=".97"/>
<circle cx="267.1" cy="242.3" r=".97"/>
<circle cx="694.1" cy="249.5" r=".97"/>
<circle cx="762.1" cy="249.5" r=".97"/>
<circle cx="199.3" cy="272.3" r=".97"/>
<circle cx="267.3" cy="272.3" r=".97"/>
<circle cx="694.1" cy="265.5" r=".97"/>
<circle cx="762.1" cy="265.5" r=".97"/>
<circle cx="199.3" cy="288.3" r=".97"/>
<circle cx="267.3" cy="288.3" r=".97"/>
<circle cx="199.3" cy="304.3" r=".97"/>
<circle cx="267.3" cy="304.3" r=".97"/>
<circle cx="199.3" cy="320.3" r=".97"/>
<circle cx="199.3" cy="336.3" r=".97"/>
<circle cx="267.3" cy="320.3" r=".97"/>
<circle cx="267.3" cy="336.3" r=".97"/>
<circle cx="386.3" cy="351.6" r=".59"/>
<circle cx="394.3" cy="356.3" r=".59"/>
<circle cx="444.7" cy="356.3" r=".59"/>
<circle cx="452.7" cy="351.6" r=".59"/>
<circle cx="76.8" cy="370.3" r=".59"/>
<circle cx="283.3" cy="370.3" r=".59"/>
<circle cx="386.3" cy="360.2" r=".59"/>
<circle cx="452.7" cy="360.2" r=".59"/>
<circle cx="78.8" cy="384.3" r=".97"/>
<circle cx="80.8" cy="388.3" r=".97"/>
<circle cx="80.8" cy="392.3" r=".97"/>
<circle cx="82.8" cy="384.3" r=".97"/>
<circle cx="160.8" cy="384.3" r=".97"/>
<circle cx="164.8" cy="384.3" r=".97"/>
<circle cx="195.3" cy="380.3" r=".97"/>
<circle cx="199.3" cy="380.3" r=".97"/>
<circle cx="277.3" cy="380.3" r=".97"/>
<circle cx="279.4" cy="388.3" r=".97"/>
<circle cx="279.4" cy="384.3" r=".97"/>
<circle cx="281.3" cy="380.3" r=".97"/>
<circle cx="576.5" cy="455.3" r="2.24"/>
<circle cx="624.7" cy="456.2" r="2.24"/>
<circle cx="654.6" cy="441.5" r="2.24"/>
<circle cx="81.1" cy="462.6" r="1.57"/>
<circle cx="149.1" cy="470.6" r=".97"/>
<circle cx="149.1" cy="474.6" r=".97"/>
<circle cx="221.1" cy="462.6" r="1.57"/>
<circle cx="264.2" cy="469.6" r=".97"/>
<circle cx="264.2" cy="462.6" r=".97"/>
<circle cx="416.3" cy="469.6" r=".97"/>
<circle cx="416.3" cy="462.6" r=".97"/>
<circle cx="654.7" cy="473.7" r="2.24"/>
<circle cx="149.1" cy="538.6" r=".97"/>
<circle cx="81.1" cy="546.6" r="1.57"/>
<circle cx="149.1" cy="542.6" r=".97"/>
<circle cx="221.1" cy="546.6" r="1.57"/>
<circle cx="264.2" cy="543.6" r=".97"/>
<circle cx="264.2" cy="550.6" r=".97"/>
<circle cx="416.3" cy="550.6" r=".97"/>
<circle cx="416.3" cy="543.6" r=".97"/>
</g>
<g fill="#000">
<path d="M2.9 14.9l.2 2.5zM2.9 14.9l.2 2.5z"/>
<path d="M27.8 9.2l.4 573.9v-573.5zM27.8 9.2l.4 573.9-.4 .5z"/>
<path d="M83.9 6.9l.2 2.5zM83.9 6.9l.2 2.5z"/>
<path d="M133.9 6.9l.2 2.5zM133.9 6.9l.2 2.5z"/>
<path d="M183.9 6.9l.2 2.5v-2.5zM183.9 6.9v2.5h.2z"/>
<path d="M233.9 6.9l.2 2.5v-2.5zM233.9 6.9v2.5h.2z"/>
<path d="M283.9 6.9l.2 2.5v-2.5zM283.9 6.9v2.5h.2z"/>
<path d="M333.9 6.9l.2 2.5v-2.5zM333.9 6.9v2.5h.2z"/>
<path d="M383.9 6.9l.2 2.5zM383.9 6.9l.2 2.5z"/>
<path d="M433.9 6.9l.2 2.5zM433.9 6.9l.2 2.5z"/>
<path d="M483.9 6.9l.2 2.5zM483.9 6.9l.2 2.5z"/>
<path d="M533.9 6.9l.2 2.5zM533.9 6.9l.2 2.5z"/>
<path d="M583.9 6.9l.2 2.5zM583.9 6.9l.2 2.5z"/>
<path d="M633.9 6.9l.2 2.5zM633.9 6.9l.2 2.5z"/>
<path d="M683.9 6.9l.2 2.5zM683.9 6.9l.2 2.5z"/>
<path d="M733.9 6.9l.2 2.5zM733.9 6.9l.2 2.5z"/>
<path d="M783.9 6.9l.2 2.5zM783.9 6.9l.2 2.5z"/>
<path d="M28.2 9.6h805.5l.5-.4zM27.8 9.2h806.4l-806 .4z"/>
<path d="M25.5 83.3v.2l2.5-.2zM25.5 83.5h2.5v-.2z"/>
<path d="M834 83.3v.2l2.5-.2zM834 83.5h2.5v-.2z"/>
<path d="M25.5 133.3v.2l2.5-.2zM25.5 133.5h2.5v-.2z"/>
<path d="M834 133.3v.2l2.5-.2zM834 133.5h2.5v-.2z"/>
<path d="M25.5 183.3v.2l2.5-.2zM25.5 183.5h2.5v-.2z"/>
<path d="M834 183.3v.2l2.5-.2zM834 183.5h2.5v-.2z"/>
<path d="M25.5 233.3h2.5zM25.5 233.5l2.5-.2z"/>
<path d="M834 233.3h2.5zM834 233.5l2.5-.2z"/>
<path d="M25.5 283.3h2.5zM25.5 283.5l2.5-.2z"/>
<path d="M834 283.3h2.5zM834 283.5l2.5-.2z"/>
<path d="M25.5 333.3h2.5zM25.5 333.5l2.5-.2z"/>
<path d="M834 333.3h2.5zM834 333.5l2.5-.2z"/>
<path d="M25.5 383.3h2.5zM25.5 383.5l2.5-.2z"/>
<path d="M834 383.3h2.5zM834 383.5l2.5-.2z"/>
<path d="M25.5 433.3h2.5zM25.5 433.5l2.5-.2z"/>
<path d="M834 433.3h2.5zM834 433.5l2.5-.2z"/>
<path d="M25.5 483.3h2.5zM25.5 483.5l2.5-.2z"/>
<path d="M834 483.3h2.5zM834 483.5l2.5-.2z"/>
<path d="M834 483.3h2.5zM834 483.5l2.5-.2z"/>
<path d="M25.5 533.3h2.5zM25.5 533.5l2.5-.2z"/>
<path d="M834 533.3h2.5zM834 533.5l2.5-.2z"/>
<path d="M834 533.3h2.5zM834 533.5l2.5-.2z"/>
<path d="M28.2 583.1l-.4 .5 805.9-.5zM27.8 583.6l805.9-.5 .5 .5z"/>
<path d="M83.9 583.4l.2 2.5zM83.9 583.4l.2 2.5z"/>
<path d="M133.9 583.4l.2 2.5zM133.9 583.4l.2 2.5z"/>
<path d="M183.9 583.4l.2 2.5v-2.5zM183.9 583.4v2.5h.2z"/>
<path d="M233.9 583.4l.2 2.5v-2.5zM233.9 583.4v2.5h.2z"/>
<path d="M283.9 583.4l.2 2.5v-2.5zM283.9 583.4v2.5h.2z"/>
<path d="M333.9 583.4l.2 2.5v-2.5zM333.9 583.4v2.5h.2z"/>
<path d="M383.9 583.4l.2 2.5zM383.9 583.4l.2 2.5z"/>
<path d="M433.9 583.4l.2 2.5zM433.9 583.4l.2 2.5z"/>
<path d="M483.9 583.4l.2 2.5zM483.9 583.4l.2 2.5z"/>
<path d="M533.9 583.4l.2 2.5zM533.9 583.4l.2 2.5z"/>
<path d="M583.9 583.4l.2 2.5zM583.9 583.4l.2 2.5z"/>
<path d="M633.9 583.4l.2 2.5zM633.9 583.4l.2 2.5z"/>
<path d="M683.9 583.4l.2 2.5zM683.9 583.4l.2 2.5z"/>
<path d="M733.9 583.4l.2 2.5zM733.9 583.4l.2 2.5z"/>
<path d="M719.5 583.5l60-.2zM719.5 583.3h60z"/>
<path d="M783.9 583.4l.2 2.5zM783.9 583.4l.2 2.5z"/>
<path d="M833.7 9.6v573.5l.5 .5zM833.7 9.6l.5-.4v574.4z"/>
</g>
<path d="M809 333.4l30.7 4.3h-30.7z" fill="#fff"/>
<path d="M809 333.4l30.7 4.3h-30.7z" fill="none" stroke="#fff" stroke-width=".38"/>
<path d="M809 333.4h25l5.7 4.3z" fill="#fff"/>
<path d="M809 333.4h25l5.7 4.3z" fill="none" stroke="#fff" stroke-width=".38"/>
<path d="M834 318.9h5.7l-5.7 14.5z" fill="#fff"/>
<path d="M834 318.9h5.7l-5.7 14.5z" fill="none" stroke="#fff" stroke-width=".38"/>
<path d="M839.7 318.9v18.8l-5.7-4.3z" fill="#fff"/>
<path d="M839.7 318.9v18.8l-5.7-4.3zM809 333.4h25v-14.5h5.7v18.8h-30.7z" fill="none" stroke="#fff" stroke-width=".38"/>
<g fill="#000">
<path d="M784 333.3h50zM784 333.5l50-.2z"/>
<path d="M784 399.9v.3l50-.3zM784 400.2h50v-.3z"/>
<path d="M784 383.3h50zM784 383.5l50-.2z"/>
<path d="M784 416.6h50zM784 416.8l50-.2z"/>
<path d="M784 416.8l50-.2zM784 416.6h50z"/>
<path d="M784 433.5l50-.2zM784 433.3h50z"/>
<path d="M784 433.5l50-.2zM784 433.3h50z"/>
<path d="M784 433.5l50-.2zM784 433.3h50z"/>
<path d="M784 433.5l50-.2zM784 433.3h50z"/>
<path d="M784 450.2h50v-.3zM784 449.9v.3l50-.3z"/>
<path d="M784 466.8l50-.2zM784 466.6h50z"/>
<path d="M784 466.8l50-.2zM784 466.6h50z"/>
<path d="M784 498.5l50-.2zM784 498.3h50z"/>
<path d="M784 493.5l50-.2zM784 493.3h50z"/>
<path d="M784 488.5l50-.2zM784 488.3h50z"/>
<path d="M784 483.5l50-.2zM784 483.3h50z"/>
<path d="M784 518.4l50-.1zM784 518.3h50z"/>
<path d="M784 513.4l50-.1zM784 513.3h50z"/>
<path d="M784 508.4l50-.1zM784 508.3h50z"/>
<path d="M784 503.4l50-.1zM784 503.3h50z"/>
<path d="M834 533.3h2.5zM834 533.5l2.5-.2z"/>
<path d="M784 533.5l50-.2zM784 533.3h50z"/>
<path d="M784 533.5l50-.2zM784 533.3h50z"/>
<path d="M784 528.4l50-.1zM784 528.3h50z"/>
<path d="M784 523.4l50-.1zM784 523.3h50z"/>
<path d="M834 533.3h2.5zM834 533.5l2.5-.2z"/>
<path d="M783.9 583.4l.2 2.5zM783.9 583.4l.2 2.5z"/>
<path d="M793.9 583.4l.2 2.5v-2.5zM793.9 583.4v2.5h.2z"/>
<path d="M808.9 583.4l.2 2.5zM808.9 583.4l.2 2.5z"/>
<path d="M833.8 583.4l.4 2.5v-2.5zM833.8 583.4l.4 2.5h-.4z"/>
</g>
<g fill="none" stroke="#000" stroke-width=".38">
<path d="M784 333.5l50-.2zM784 333.3h50zM784 399.9h50l-50 .3zM784 383.5l50-.2zM784 383.3h50zM784 400.2l50-.3v.3zM784 416.8l50-.2zM784 416.6h50zM784 433.3h50zM784 433.5l50-.2zM784 449.9h50l-50 .3zM784 450.2l50-.3v.3z"/>
<path d="M784 466.6h50zM784 466.8l50-.2zM784 498.3h50zM784 498.5l50-.2zM784 493.3h50zM784 493.5l50-.2zM784 488.3h50zM784 488.5l50-.2zM784 483.3h50zM784 483.5l50-.2zM784 518.3h50zM784 518.4l50-.1z"/>
<path d="M784 513.3h50zM784 513.4l50-.1zM784 508.3h50zM784 508.4l50-.1zM784 503.3h50zM784 503.4l50-.1zM784 533.3h50zM784 533.5l50-.2zM784 528.3h50zM784 528.4l50-.1zM784 523.3h50zM784 523.4l50-.1z"/>
<path d="M834 533.5l2.5-.2zM834 533.3h2.5zM783.9 583.4l.2 2.5zM793.9 583.4h.2v2.5zM793.9 583.4l.2 2.5h-.2zM808.9 583.4l.2 2.5zM833.8 583.4h.4v2.5zM833.8 583.4l.4 2.5h-.4z"/>
</g>
<path d="M28 9.4h806v574h-806z" fill="none" stroke="#fbfbfb" stroke-width=".38"/>
<path d="M460.8 404.3h309.3v163.2h-309.3z" fill="none" stroke="#000" stroke-width=".51"/>
<text font-size="14" x="695" y="563.6">SCALA 1:1</text>
<text font-size="13.4" x="793.1" y="563.2">A701</text>
<g font-size="5">
<text x="663.7" y="43.3">740</text>
<text x="571.7" y="62.4" transform="rotate(-90 571.7 62.4)">70</text>
<text x="614.6" y="98.2">380</text>
<text x="723.9" y="147.3">380</text>
<text x="564.8" y="165.4" transform="rotate(-90 564.8 165.4)">460</text>
<text x="425.6" y="205" transform="rotate(-90 425.6 205)">1810</text>
<text x="46.6" y="212" transform="rotate(-90 46.6 212)">1880</text>
<text x="787.7" y="237.7" transform="rotate(-90 787.7 237.7)">720</text>
<text x="612.6" y="256.7">360</text>
<text x="564.8" y="322.4" transform="rotate(-90 564.8 322.4)">460</text>
<text x="794.7" y="355.1">Guardaroba</text>
<text x="797.2" y="361.1">BRIMNES</text>
<text x="791.8" y="367.1">no. 303.236.02</text>
<text x="344.6" y="411.1">390</text>
<text x="116.8" y="419.6">480</text>
<text x="146.9" y="440">740</text>
<text x="336.1" y="440">780</text>
<text x="58.7" y="508.7" transform="rotate(-90 58.7 508.7)">480</text>
<text x="442.3" y="510.8" transform="rotate(-90 442.3 510.8)">500</text>
</g>
<g font-size="2.5">
<text x="53.6" y="8.2">1</text>
<text x="108.3" y="8.2">2</text>
<text x="158.3" y="8.2">3</text>
<text x="208.3" y="8.2">4</text>
<text x="258.3" y="8.2">5</text>
<text x="308.3" y="8.2">6</text>
<text x="358.3" y="8.2">7</text>
<text x="408.3" y="8.2">8</text>
<text x="458.3" y="8.2">9</text>
<text x="507.6" y="8.2">10</text>
<text x="557.7" y="8.2">11</text>
<text x="607.6" y="8.2">12</text>
<text x="657.6" y="8.2">13</text>
<text x="707.6" y="8.2">14</text>
<text x="757.6" y="8.2">15</text>
<text x="806.4" y="8.2">16</text>
<text x="25.3" y="44.3">A</text>
<text x="835.1" y="46.6">A</text>
<text x="25.3" y="109.3">B</text>
<text x="835.1" y="109.3">B</text>
<text x="25.2" y="159.3">C</text>
<text x="835.1" y="159.3">C</text>
<text x="25.2" y="209.3">D</text>
<text x="835.1" y="209.3">D</text>
<text x="25.3" y="259.3">E</text>
<text x="835.1" y="259.3">E</text>
<text x="25.3" y="309.3">F</text>
<text x="835.2" y="309.3">F</text>
<text x="784.8" y="326.3">POLITECNICO DI MILANO</text>
<text x="784.9" y="329.4">SCUOLA DEL DESIGN</text>
<text x="784.9" y="332.4">C.L. DESIGN DEGLI INTERNI</text>
<text x="785" y="336.2">PROGETTO:</text>
<text x="25.1" y="359.3">G</text>
<text x="835" y="359.3">G</text>
<text x="785" y="386.2">CORSO:</text>
<text x="795.3" y="389.6">STRUMENTI E METODI</text>
<text x="799.1" y="392.6">DEL PROGETTO</text>
<text x="785" y="402.8">DOCENTE:</text>
<text x="25.2" y="409.3">H</text>
<text x="797.6" y="409.3">MARCO FERRARA</text>
<text x="835.1" y="409.3">H</text>
<text x="785" y="419.5">STUDENTI:</text>
<text x="797" y="425.9">ARIANNA PERRONE</text>
<text x="785" y="436.2">OGGETTO:</text>
<text x="793.1" y="442.4">ABACO DEI COMPONENTI</text>
<text x="785" y="452.8">NOTE:</text>
<text x="25.4" y="459.3">J</text>
<text x="808.4" y="459.3">-</text>
<text x="835.3" y="459.3">J</text>
<text x="785" y="469.5">NOME FILE:</text>
<text x="792.9" y="475.7">BRIMNES_303-236-02.dwg</text>
<text x="784.9" y="486.8">VERS</text>
<text x="824.9" y="486.8">DATA</text>
<text x="25.3" y="509.3">K</text>
<text x="835.1" y="509.3">K</text>
<text x="785" y="531.8">A</text>
<text x="815.5" y="531.8">YYYY.MM.DD</text>
<text x="785" y="536.3">TAVOLA NO.:</text>
<text x="818.3" y="536.3">000 DI</text>
<text x="828.3" y="536.3">999</text>
<text x="25.4" y="559.3">L</text>
<text x="835.3" y="559.3">L</text>
<text x="784.9" y="581.7">REV:</text>
<text x="785" y="578.8">DATA:</text>
<text x="795" y="581.8">A</text>
<text x="795" y="578.8">2017/05/22</text>
<text x="809.9" y="578.8">SCALA:</text>
<text x="809.9" y="581.8">FORMATO:</text>
<text x="824.5" y="578.8">1:50</text>
<text x="826.4" y="581.8">A1</text>
<text x="22.5" y="583.6" transform="rotate(-90 22.5 583.6)">DIRECTORY: /USERS/ARIANNAPERRONE/DESKTOP/JSFBEHFB.DWG | PLOTTED ON: 5/22/2017 9:37:19 PM | BY USER: ARIANNA PERRONE</text>
<text x="51.8" y="586.8">1</text>
<text x="108.3" y="586.8">2</text>
<text x="158.3" y="586.8">3</text>
<text x="208.3" y="586.8">4</text>
<text x="258.3" y="586.8">5</text>
<text x="308.3" y="586.8">6</text>
<text x="358.3" y="586.8">7</text>
<text x="408.3" y="586.8">8</text>
<text x="458.3" y="586.8">9</text>
<text x="507.6" y="586.8">10</text>
<text x="557.7" y="586.8">11</text>
<text x="607.6" y="586.8">12</text>
<text x="657.6" y="586.8">13</text>
<text x="707.6" y="586.8">14</text>
<text x="757.6" y="586.8">15</text>
<text x="784.5" y="585.9">0</text>
<text x="794.5" y="585.9">0.5m</text>
<text x="809.5" y="585.9">1.25m</text>
<text x="827.9" y="585.9">2.5m</text>
</g>
</svg>
